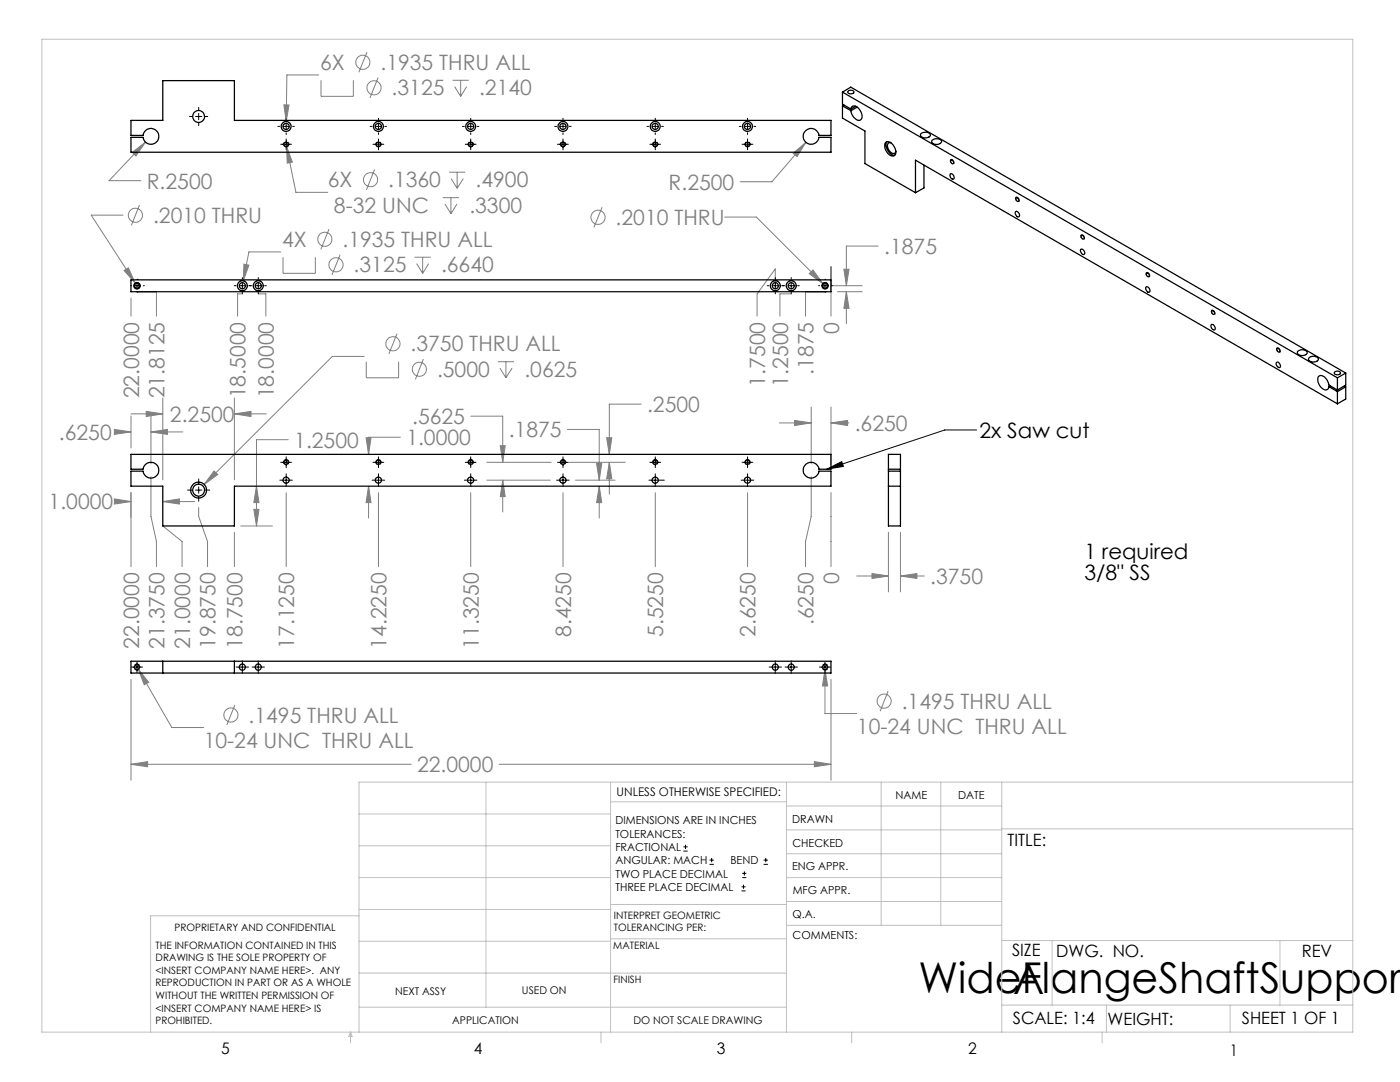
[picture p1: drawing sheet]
<svg xmlns="http://www.w3.org/2000/svg" width="279mm" height="216mm" viewBox="0 0 279 216" stroke-linecap="round" stroke-linejoin="round" font-family="sans-serif">
<g fill="none" stroke="#808080" stroke-width=".2">
<path d="M63.6 15h-6.3l-.2 9.2M64.1 16v3.2h6.4v-3.2M73.2 10.4l-1.6 4M75.5 15.5l-1.7 4M90.3 16h3.3M90.7 17.3l1.2 1.9M91.9 16v3.2M93.1 17.3l-1.2 1.9M26.4 30.4l2.6-2-1.9 2.7zM29 28.4l-7.2 7.7h6.3M56.7 20.9l1 .1-.6 3.2zM57.2 29.2l1.9 9.2h6.3"/>
<path d="M57.2 29.2l1.1 3.1-1 .3zM74.8 33.8l-1.7 4.1M88.4 39.4h3.2M89.6 34.4h3.3M90 39.4v3.3M90 35.6l1.2 2M91.2 34.4v3.2M92.5 35.6l-1.3 2M158.3 30.6l2.5-2.2-1.7 2.9zM160.8 28.4l-6.7 7.9h-6.4M24.6 42.9h-6.4l8.8 13.6M24.8 54l.8-.6 1.4 3.1z"/>
<path d="M26.1 59.5v3.6M27.3 58.3h3.9v4.8M27.8 40.9l-1.6 4.1M48.4 58.6h-1v4.5M48.7 52.7l1 .2-1.2 3.2zM51.5 58.6h1.6v4.5M56 50.3h-6.3l-1.2 5.8M56.5 51.3v3.2h6.4v-3.2M65.7 45.7l-1.7 4.1M67.9 50.8l-1.6 4.1M82.7 51.3h3.3M83.1 52.6l1.2 1.9"/>
<path d="M84.3 51.3v3.2M85.5 52.6l-1.2 1.9M88.8 40.7l1.2 2M91.2 40.7l-1.2 2M120.2 41.3l-1.7 4.1M144.6 43.3h6.4l13.2 13.3M154.7 57.4v-3.7l-3.6 4.9v4.5M157.9 58.6h-2.3v4.5M162.2 53.9l2 2.7-2.7-2zM164.6 58.3h-3.8v4.8M165.8 53.2v9.9M165.9 57h6.2"/>
<path d="M167.1 58.2h5M168.4 53.7h1l-.5 3.3zM168.9 58.2v6.4M168.9 58.2l.5 3.3h-1zM175.3 49.1h-6.4v7.9M32.5 79.4v16.3M46.8 79.4v16.3M72.7 71.1h-6.4l-25.6 25.6M73.1 72.2v3.2h6.5v-3.2M79.2 66.6l-1.6 4M84.5 71.6l-1.6 4.1M99.4 72.2h3.2"/>
<path d="M99.8 73.4l1.2 2M101 72.2v3.2M102.2 73.4l-1.2 2M22.8 85.7l3.3 .5-3.3 .5zM22.8 99.6l3.3 .5-3.3 .5zM23.5 86.2h2.6M26.1 83v6.4M26.1 82.6h6.4M26.1 98.3v14.8M29.2 82.1l3.3 .5-3.3 .5zM30.1 95.1v7.9l1.1 5.1v5M30.1 83v9.6"/>
<path d="M30.1 86.2h6.4M30.1 86.2l3.3-.5v1zM42.7 94l.8 .7-2.8 2zM46.8 82.6h6.3M46.8 82.6l3.3-.5v1zM51.2 97l.5 3.3h-1zM57.1 98.3v14.8M57.5 87.7h-6.3v17.3M73.1 87.3h.9l-.4 3.4zM73.6 97v6.4M73.6 97l.4 3.3h-.9zM75.5 98.3v14.8"/>
<path d="M79.9 87.2h-6.3v3.5M93.9 98.3v14.8M94 83h6.3v9.3M97.2 95.8h12.6M97.2 92.3h12.8M99.8 88.9h1l-.5 3.4zM100.3 95.8v6.4M100.3 95.8l.5 3.3h-1zM112.4 98.3v14.8M113.2 85.7h6.4v10.1M113.6 92.3h11.2M114.9 95.8h7.9"/>
<path d="M119.1 92.5h1l-.5 3.3zM119.6 97l.5 3.3h-1zM119.6 97v6.4M121.1 87.3h1l-.5 3.4zM121.6 92.3v6.3M121.6 92.3l.5 3.2h-1zM128 80.6h-6.4v10.1M130.8 98.3v14.8M149.2 98.3v14.8M155.5 84.4h6.4M158.6 83.9l3.3 .5-3.3 .5zM161.9 95.1v7.9l-1.1 5.1v5"/>
<path d="M161.9 81.2v11.4M165.8 81.2v11.5M165.8 84.4h3.6M165.8 98.3v14.8M165.8 84.4l3.4-.5v1zM23.8 100.1h2.3M32.5 100.1h6.3M32.5 105l3.8 3.1v5M32.5 100.1l3.3-.5v1zM39.7 101.3v1.7l1.7 5.1v5M46.8 106.2v6.9M48 105h6.4"/>
<path d="M50.7 101.6h1l-.5 3.4zM171 114.9h6.3M174 114.4l3.3 .5-3.3 .5zM177.3 106.2v11.9M179.7 114.9l3.3-.5v1zM179.7 106.2v11.9M179.7 114.9h4.8M26.1 135.6v20.1M27.6 133.5l6.7 11.7h6.3M27.6 133.5l2.1 2.6-.9 .5zM164.6 133.6v8.8h6.4M164.6 133.6l.6 3.3h-1.1z"/>
<path d="M165.8 135.6v20.1M177.2 137.9l-1.6 4M26.1 152.5h56M26.1 152.5l3.4-.5v1zM46.9 140.7l-1.6 4M99.6 152.5h66.2M162.5 152l3.3 .5-3.3 .5z"/>
<circle cx="72.4" cy="12.4" r="1.41"/>
<circle cx="74.6" cy="17.5" r="1.42"/>
<circle cx="73.9" cy="35.9" r="1.41"/>
<circle cx="27" cy="42.9" r="1.41"/>
<circle cx="64.8" cy="47.7" r="1.41"/>
<circle cx="67.1" cy="52.8" r="1.42"/>
<circle cx="119.3" cy="43.4" r="1.41"/>
<circle cx="78.4" cy="68.6" r="1.41"/>
<circle cx="83.7" cy="73.7" r="1.41"/>
<circle cx="176.4" cy="139.9" r="1.42"/>
<circle cx="46.1" cy="142.7" r="1.4"/>
</g>
<g fill="none" stroke="#000" stroke-width=".2">
<path d="M37.8 23.2h.6M39 23.2h1.3M39.7 21.4v.6M39.7 22.6v1.3M39.7 24.5v.6M40.9 23.2h.6M55.5 25.2h.3M56 28.8h2.2M56.5 25.2h1.2M57.1 23.6v.4M57.1 24.6v1.3M57.1 26.5v.3"/>
<path d="M57.1 27.7v2.2M58.4 25.2h.3M73.9 25.2h.4M74.4 28.8h2.2M74.9 25.2h1.3M75.5 23.6v.4M75.5 24.6v1.3M75.5 26.5v.3M75.5 27.7v2.2M76.8 25.2h.4M92.3 25.2h.4M92.9 28.8h2.1"/>
<path d="M93.3 25.2h1.3M93.9 23.6v.4M93.9 24.6v1.3M93.9 26.5v.3M93.9 27.7v2.2M95.2 25.2h.4M110.7 25.2h.4M111.3 28.8h2.1M111.7 25.2h1.3M112.4 23.6v.4M112.4 24.6v1.3M112.4 26.5v.3"/>
<path d="M112.4 27.7v2.2M113.6 25.2h.4M129.1 25.2h.4M129.7 28.8h2.1M130.1 25.2h1.3M130.8 23.6v.4M130.8 24.6v1.3M130.8 26.5v.3M130.8 27.7v2.2M132 25.2h.4M147.5 25.2h.4M148.1 28.8h2.1"/>
<path d="M148.6 25.2h1.2M149.2 23.6v.4M149.2 24.6v1.3M149.2 26.5v.3M149.2 27.7v2.2M150.5 25.2h.3M26.1 57h.1M26.7 57h1.3M27.3 55.7h.1M27.3 58.3h.1M27.3 56.4v1.2M28.6 57h.1"/>
<path d="M46.7 57h.4M47.7 57h1.3M48.4 55.4v.3M48.4 56.4v1.2M48.4 58.3v.3M49.6 57h.7M50.9 57h1.3M51.5 55.4v.3M51.5 56.4v1.2M51.5 58.3v.3M52.8 57h.4M153.1 57h.4"/>
<path d="M154.1 57h1.3M154.7 55.4v.3M154.7 56.4v1.2M154.7 58.3v.3M156 57h.6M157.3 57h1.2M157.9 55.4v.3M157.9 56.4v1.2M157.9 58.3v.3M159.2 57h.3M163.4 57h.1M164 57h1.3"/>
<path d="M164.6 55.7h.1M164.6 58.3h.1M164.6 56.4v1.2M165.9 57h.1M37.4 97.8h1M39 97.8h1.3M39.7 95.6v.9M39.7 97.2v1.2M39.7 99.1v.9M40.9 97.8h1M55.8 95.8h2.5M56 92.3h2.2"/>
<path d="M57.1 91.2v2.1M57.1 94.5v2.5M74.3 95.8h2.5M74.4 92.3h2.2M75.5 91.2v2.1M75.5 94.5v2.5M92.7 95.8h2.5M92.9 92.3h2.1M93.9 91.2v2.1M93.9 94.5v2.5M111.1 95.8h2.5M111.3 92.3h2.1"/>
<path d="M112.4 91.2v2.1M112.4 94.5v2.5M129.5 95.8h3.1M129.7 92.3h2.1M130.8 91.2v2.1M130.8 94.5v2.5M147.9 95.8h2.5M148.1 92.3h2.1M149.2 91.2v2.1M149.2 94.5v2.5M165 93.6l3-1.5 .3 1zM194.9 85.8h-6.3l-23.6 7.8"/>
<path d="M26.2 133.1h2.2M27.3 132v2.2M47.1 133.1h2.5M48.4 131.9v2.5M50.3 133.1h2.5M51.5 131.9v2.5M153.5 133.1h2.5M154.7 131.9v2.5M156.7 133.1h2.4M157.9 131.9v2.5M163.5 133.1h2.3M164.6 132v2.2"/>
<path d="M136.4 169.8h.8M136.4 169h.8M136.8 168.6v.8M141.6 172.5h.9M141.6 171.6h.9M142 171.2v.8M148 177.8h.8M148 177h.8M148.1 175.1h.8M148.1 174.3h.8M148.4 176.5v.8M148.6 173.9v.8"/>
<path d="M152.4 172.5h.8M152.4 171.6h.8M152.8 171.2v.8"/>
</g>
<path d="M27.4 56.4a.6 .6 0 0 1 .5 .9 .6 .6 0 0 1-1 .1 .6 .6 0 0 1 .3-1h.2M164.7 56.4a.6 .6 0 0 1 .5 .9 .6 .6 0 0 1-1 .1 .6 .6 0 0 1 .4-1h.1M27.4 133.7a.6 .6 0 0 0 .5-.9 .6 .6 0 0 0-1-.1 .6 .6 0 0 0 .3 1h.2M164.7 133.7a.6 .6 0 0 0 .5-.9 .6 .6 0 0 0-1-.1 .6 .6 0 0 0 .4 1h.1" fill="none" stroke="#000" stroke-width=".2" stroke-dasharray="1.3 .6" stroke-dashoffset=".6" stroke-linecap="butt"/>
<path d="M57.1 29.3a.52 .52 0 0 0 .5-.7 .52 .52 0 0 0-.9-.1 .52 .52 0 0 0 .3 .8h.1M75.5 29.3a.52 .52 0 0 0 .5-.7 .52 .52 0 0 0-.9-.1 .52 .52 0 0 0 .3 .8h.1M93.9 29.3a.52 .52 0 0 0 .5-.7 .52 .52 0 0 0-.9-.1 .52 .52 0 0 0 .3 .8h.1M112.4 29.3a.52 .52 0 0 0 .4-.7 .52 .52 0 0 0-.9-.1 .52 .52 0 0 0 .4 .8h.1M130.8 29.3a.52 .52 0 0 0 .4-.7 .52 .52 0 0 0-.8-.1 .52 .52 0 0 0 .3 .8h.1M149.2 29.3a.52 .52 0 0 0 .5-.7 .52 .52 0 0 0-.9-.1 .52 .52 0 0 0 .3 .8h.1M57.1 91.7a.52 .52 0 0 1 .5 .8 .52 .52 0 0 1-.9 0 .52 .52 0 0 1 .3-.8h.1M75.5 91.7a.52 .52 0 0 1 .5 .8 .52 .52 0 0 1-.9 0 .52 .52 0 0 1 .3-.8h.1M93.9 91.7a.52 .52 0 0 1 .5 .8 .52 .52 0 0 1-.9 0 .52 .52 0 0 1 .3-.8h.1M112.4 91.7a.52 .52 0 0 1 .4 .8 .52 .52 0 0 1-.9 0 .52 .52 0 0 1 .4-.8h.1M130.8 91.7a.52 .52 0 0 1 .4 .8 .52 .52 0 0 1-.8 0 .52 .52 0 0 1 .3-.8h.1M149.2 91.7a.52 .52 0 0 1 .5 .8 .52 .52 0 0 1-.9 0 .52 .52 0 0 1 .3-.8h.1" fill="none" stroke="#000" stroke-width=".2" stroke-dasharray="1.3 .6" stroke-linecap="butt"/>
<path d="M190 31.9l.3 .2a.35 .35 0 0 1 0 .6 .35 .35 0 0 1-.5-.3l-.1-.3a.22 .22 0 0 1 .1-.3 .22 .22 0 0 1 .2 .1M203 39.4l.3 .2a.35 .35 0 0 1 0 .6 .35 .35 0 0 1-.5-.3l-.1-.3a.22 .22 0 0 1 .1-.3 .22 .22 0 0 1 .2 .1M216.1 46.9l.2 .3a.35 .35 0 0 1 0 .6 .35 .35 0 0 1-.5-.3l-.1-.4a.22 .22 0 0 1 .1-.2 .22 .22 0 0 1 .3 0M229.1 54.4l.3 .3a.35 .35 0 0 1 0 .6 .35 .35 0 0 1-.6-.3l-.1-.4a.22 .22 0 0 1 .1-.2 .22 .22 0 0 1 .3 0M242.1 61.9l.3 .3a.35 .35 0 0 1 0 .6 .35 .35 0 0 1-.5-.3l-.2-.4a.22 .22 0 0 1 .2-.2 .22 .22 0 0 1 .2 0M255.1 69.4l.3 .3a.35 .35 0 0 1 0 .6 .35 .35 0 0 1-.5-.3l-.1-.3a.22 .22 0 0 1 .1-.3 .22 .22 0 0 1 .2 0" fill="none" stroke="#000" stroke-width=".2" stroke-dasharray="1.3 .6" stroke-dashoffset=".3" stroke-linecap="butt"/>
<g fill="none" stroke="#c0c0c0" stroke-width=".2">
<path d="M8.4 7.8h261.6v198.2h-261.6zM97 156.1v44.9M121.8 156.1v49.9M121.8 160h35.2M157 156.1v49.9M175.9 156.1v28.5M187.7 156.1v28.5M199.9 156.1v49.9M270 156.1h-198.4v49.9M71.6 175.1h50.2M71.6 168.8h50.2M71.6 162.4h50.2"/>
<path d="M157 170.4h42.9M157 165.6h42.9M157 160.8h42.9M157 175.1h42.9M157 179.9h42.9M199.9 165.4h70.1M71.6 194.2h85.4M71.6 187.8h50.2M71.6 181.5h50.2M71.6 182.7h-41.5v23.3M121.8 187.3h35.2M121.8 180.5h35.2"/>
<path d="M157 184.6h42.9M199.9 187.7h70.1M210 187.7v12.9M255.4 187.7v12.9M70 206v2.1M70 206l.3 .8h-.7zM71.6 201h85.4M119.9 206v2.1M170 206v2.1M199.9 200.6h70.1M220 206v2.1M220.8 200.6v5.4"/>
<path d="M245.5 200.6v5.4"/>
</g>
<path d="M51.2 97l.5 3.3h-1zM50.7 101.6h1l-.5 3.4zM73.6 97l.4 3.3h-.9zM73.1 87.3h.9l-.4 3.4zM165.8 84.4l3.4-.5v1zM158.6 83.9l3.3 .5-3.3 .5zM30.1 86.2l3.3-.5v1zM22.8 85.7l3.3 .5-3.3 .5zM32.5 100.1l3.3-.5v1zM22.8 99.6l3.3 .5-3.3 .5zM100.3 95.8l.5 3.3h-1zM99.8 88.9h1l-.5 3.4zM42.7 94l-2 2.7 2.8-2zM119.6 97l.5 3.3h-1zM119.1 92.5h1l-.5 3.3zM121.6 92.3l.5 3.2h-1zM121.1 87.3h1l-.5 3.4zM29.2 82.1l3.3 .5-3.3 .5zM46.8 82.6l3.3-.5v1zM24.8 54l2.2 2.5-1.4-3.1zM48.7 52.7l-.2 3.4 1.2-3.2zM162.2 53.9l-.7 .7 2.7 2zM168.4 53.7h1l-.5 3.3zM168.9 58.2l.5 3.3h-1zM164.6 133.6l-.5 3.3h1.1zM27.6 133.5l1.2 3.1 .9-.5zM26.1 152.5l3.4-.5v1zM162.5 152l3.3 .5-3.3 .5zM179.7 114.9l3.3-.5v1zM174 114.4l3.3 .5-3.3 .5zM56.7 20.9l.4 3.3 .6-3.2zM57.2 29.2l.1 3.4 1-.3zM26.4 30.4l.7 .7 1.9-2.7zM158.3 30.6l.8 .7 1.7-2.9z" fill="#808080"/>
<path d="M165 93.6l3-1.5 .3 1z" fill="#000"/>
<g fill="none" stroke="#000" stroke-width=".25">
<path d="M32.5 16.1h14.3v7.9h119v3h-2.4a1.58 1.58 0 0 0-2.4-1.1 1.58 1.58 0 0 0 0 2.7 1.58 1.58 0 0 0 2.4-1.2h2.4v3h-139.7v-3h2.4a1.58 1.58 0 0 0 2.5 1.2 1.58 1.58 0 0 0 0-2.7 1.58 1.58 0 0 0-2.5 1.1h-2.4v-3h6.4zM168.1 18.4v2.4l1.7 1M168.1 18.4l98.8 57M168.1 18.4l1.7-1 98.8 57M169.2 18.2a.64 .64 0 0 1 .7-.2 .64 .64 0 0 1 .5 .5l-.4 .2h-.5l-.3-.2zM168.1 21.1v2.5l4.5 2.5v6.5l10.1 5.9M168.1 21.1l1.7 1M168.4 21l-.3 .1M169.8 21.8a.72 .72 0 0 1 .6-.7 .72 .72 0 0 1 .8 .4 1.93 1.93 0 0 1 .6 2.3 1.34 1.34 0 0 1-1.8-1l-.2-.7M170.8 21.2l-1 .6M171.1 21.4l-1.3 .7M176.7 28.4a1.34 1.34 0 0 1 1.9 1.1l.1 .3a.82 .82 0 0 1-.2 1.2 .82 .82 0 0 1-1.1-.2 1.93 1.93 0 0 1-.7-2.4z"/>
<path d="M177 28.3a2 2 0 0 0 1.6 2.7M177.8 28.5h-.1a.69 .69 0 0 0-.6 .4 .69 .69 0 0 0 .2 .8l.7 .9a.49 .49 0 0 0 .8-.4M182.7 38.5v-6.5l84.2 48.6M183.9 26.6a1.29 1.29 0 0 1 1.8 .3 1.15 1.15 0 0 1-1.9 .4 .43 .43 0 0 1 .1-.7zM184.4 32.9v4.6l-1.7 1M186 28a1.33 1.33 0 0 1 1.9 .2 1.09 1.09 0 0 1-1 .6 1.09 1.09 0 0 1-1-.6zM189.7 34.7a.63 .63 0 0 1 .6 .3 .63 .63 0 0 1-.1 .8l-.5-.4-.1-.4zM189.8 31.9a.44 .44 0 0 1 .4 .3 .44 .44 0 0 1-.1 .5l-.4-.4zM202.7 39.5a.42 .42 0 0 1 .5 .2 .42 .42 0 0 1 0 .5l-.4-.3zM26.1 55.8h139.7v2.4h-139.7zM202.6 42.3l.1-.1a.71 .71 0 0 1 .6 1.1 .72 .72 0 0 1-.7-1zM215.7 49.8a.62 .62 0 0 1 .7 .2 .62 .62 0 0 1 0 .8 .72 .72 0 0 1-.7-1z"/>
<path d="M215.8 47a.46 .46 0 0 1 .5 .2 .46 .46 0 0 1-.1 .5l-.4-.4zM228.7 57.3a.63 .63 0 0 1 .7 .3 .63 .63 0 0 1 0 .7l-.5-.2-.2-.4zM228.8 54.5a.45 .45 0 0 1 .5 .2 .45 .45 0 0 1-.1 .5l-.4-.4zM241.8 64.7a.74 .74 0 0 1 .6 1.1 .72 .72 0 0 1-.6-1.1zM241.9 62a.45 .45 0 0 1 .4 .2 .45 .45 0 0 1-.1 .6l-.3-.3zM254.7 72.4a.61 .61 0 0 1 .7 .2 .61 .61 0 0 1 0 .7h-.3l-.3-.3zM254.9 69.5a.44 .44 0 0 1 .5 .3 .44 .44 0 0 1-.2 .5l-.4-.5zM258.9 70.2a1.26 1.26 0 0 1 2 .1 1.09 1.09 0 0 1-1 .7 1.09 1.09 0 0 1-1-.7zM261.3 71.3a1.24 1.24 0 0 1 1.8 .3 1.11 1.11 0 0 1-2 0zM265.2 77.2a.74 .74 0 0 1-.6 .6 .74 .74 0 0 1-.8-.3 1.91 1.91 0 0 1-.6-2.4 1.34 1.34 0 0 1 1.8 1.1l.2 .6 1.7 1M265.2 77.2l1.7 .9M265.5 77l-.3 .2"/>
<path d="M266.5 74.2l.4-.2a.53 .53 0 0 1 .6 .4 .75 .75 0 0 1-1.2 0zM266.9 75.4v2.4M266.9 78.1v2.5M268.3 77l.3 .2M268.6 74.4l-1.7 1M268.6 74.4v2.4l-1.7 1M268.6 77.2v2.4l-1.7 1M268.6 77.2l-1.7 .9M26.1 90.7h139.7v2.9h-2.4a1.58 1.58 0 0 0-2.4-1.1 1.58 1.58 0 0 0 0 2.7 1.58 1.58 0 0 0 2.4-1.2h2.4v3h-119v8h-14.3v-8h-6.4v-3h2.4a1.58 1.58 0 0 0 2.5 1.2 1.58 1.58 0 0 0 0-2.7 1.58 1.58 0 0 0-2.5 1.1h-2.4zM177.3 93.6v.4M177.3 94h2.4M177.3 93.6h2.4"/>
<path d="M177.3 93.6v-2.9h2.4v2.9M177.3 97h2.4M177.3 94v11h2.4v-11M179.7 93.6v.4M26.1 131.9h139.7v2.4h-139.7zM32.5 131.9v2.4M46.8 131.9v2.4"/>
<circle cx="39.6" cy="23.3" r="1.19"/>
<circle cx="57.1" cy="25.2" r=".61"/>
<circle cx="57.1" cy="28.8" r=".43"/>
<circle cx="57.1" cy="25.2" r=".99"/>
<circle cx="75.5" cy="25.2" r=".61"/>
<circle cx="75.5" cy="28.8" r=".43"/>
<circle cx="75.5" cy="25.2" r=".99"/>
<circle cx="93.9" cy="25.2" r=".61"/>
<circle cx="93.9" cy="28.8" r=".43"/>
<circle cx="93.9" cy="25.2" r=".99"/>
<circle cx="112.3" cy="25.2" r=".61"/>
<circle cx="112.3" cy="28.8" r=".43"/>
<circle cx="112.3" cy="25.2" r=".99"/>
<circle cx="130.7" cy="25.2" r=".61"/>
<circle cx="130.8" cy="28.8" r=".43"/>
<circle cx="130.8" cy="25.2" r=".99"/>
<circle cx="149.2" cy="25.2" r=".61"/>
<circle cx="149.2" cy="28.8" r=".43"/>
<circle cx="149.2" cy="25.2" r=".99"/>
<circle cx="27.3" cy="57" r=".47"/>
<circle cx="27.3" cy="57" r=".63"/>
<circle cx="48.4" cy="57" r=".61"/>
<circle cx="48.4" cy="57" r=".99"/>
<circle cx="51.5" cy="57" r=".61"/>
<circle cx="51.5" cy="57" r=".99"/>
<circle cx="154.7" cy="57" r=".61"/>
<circle cx="154.7" cy="57" r=".99"/>
<circle cx="157.9" cy="57" r=".61"/>
<circle cx="157.9" cy="57" r=".99"/>
<circle cx="164.7" cy="57" r=".63"/>
<circle cx="164.7" cy="57" r=".48"/>
<circle cx="39.6" cy="97.8" r="1.6"/>
<circle cx="39.6" cy="97.8" r="1.19"/>
<circle cx="57.1" cy="95.8" r=".61"/>
<circle cx="57.1" cy="92.2" r=".43"/>
<circle cx="75.5" cy="95.8" r=".61"/>
<circle cx="75.5" cy="92.2" r=".43"/>
<circle cx="93.9" cy="95.8" r=".61"/>
<circle cx="93.9" cy="92.2" r=".43"/>
<circle cx="112.3" cy="95.8" r=".61"/>
<circle cx="112.3" cy="92.2" r=".43"/>
<circle cx="130.7" cy="95.8" r=".61"/>
<circle cx="130.8" cy="92.2" r=".43"/>
<circle cx="149.2" cy="95.8" r=".61"/>
<circle cx="149.2" cy="92.2" r=".43"/>
<circle cx="27.3" cy="133.1" r=".47"/>
<circle cx="48.4" cy="133.1" r=".61"/>
<circle cx="51.5" cy="133.1" r=".61"/>
<circle cx="154.7" cy="133.1" r=".61"/>
<circle cx="157.9" cy="133.1" r=".61"/>
<circle cx="164.7" cy="133.1" r=".48"/>
</g>
<g font-size="8.5">
<text x="183.3" y="198.1">WideFlangeShaftSupport</text>
<text x="202.2" y="198.3">A</text>
</g>
<g font-size="4.2" fill="#808080">
<text x="63.9" y="14">6X</text>
<text x="75.9" y="14">.1935 THRU ALL</text>
<text x="78.2" y="19.1">.3125</text>
<text x="95.6" y="19.1">.2140</text>
<text x="29.3" y="37.6">R.2500</text>
<text x="65.4" y="37.4">6X</text>
<text x="77.5" y="37.4">.1360</text>
<text x="94.9" y="37.4">.4900</text>
<text x="133.4" y="37.8">R.2500</text>
<text x="30.5" y="44.5">.2010 THRU</text>
<text x="66.7" y="42.5">8-32 UNC</text>
<text x="93.7" y="42.5">.3300</text>
<text x="122.9" y="44.9">.2010 THRU</text>
<text x="56.3" y="49.3">4X</text>
<text x="68.3" y="49.3">.1935 THRU ALL</text>
<text x="176.5" y="50.7">.1875</text>
<text x="70.6" y="54.4">.3125</text>
<text x="88" y="54.4">.6640</text>
<text x="81.9" y="70.1">.3750 THRU ALL</text>
<text x="167.5" y="66.6" transform="rotate(-90 167.5 66.6)">0</text>
<text x="87.2" y="75.2">.5000</text>
<text x="104.7" y="75.2">.0625</text>
<text x="152.7" y="77.1" transform="rotate(-90 152.7 77.1)">1.7500</text>
<text x="157.3" y="77.1" transform="rotate(-90 157.3 77.1)">1.2500</text>
<text x="162.4" y="74.8" transform="rotate(-90 162.4 74.8)">.1875</text>
<text x="27.8" y="79.5" transform="rotate(-90 27.8 79.5)">22.0000</text>
<text x="32.9" y="79.5" transform="rotate(-90 32.9 79.5)">21.8125</text>
<text x="49" y="79.5" transform="rotate(-90 49 79.5)">18.5000</text>
<text x="54.7" y="79.5" transform="rotate(-90 54.7 79.5)">18.0000</text>
<text x="129.1" y="82.2">.2500</text>
<text x="11.8" y="87.8">.6250</text>
<text x="33.9" y="84.2">2.2500</text>
<text x="58.7" y="89.3">1.2500</text>
<text x="81.1" y="88.8">1.0000</text>
<text x="82.3" y="84.6">.5625</text>
<text x="101.5" y="87.3">.1875</text>
<text x="170.6" y="86">.6250</text>
<text x="9.7" y="101.7">1.0000</text>
<text x="167.5" y="116.6" transform="rotate(-90 167.5 116.6)">0</text>
<text x="185.7" y="116.5">.3750</text>
<text x="162.4" y="124.8" transform="rotate(-90 162.4 124.8)">.6250</text>
<text x="27.8" y="129.5" transform="rotate(-90 27.8 129.5)">22.0000</text>
<text x="32.8" y="129.5" transform="rotate(-90 32.8 129.5)">21.3750</text>
<text x="37.9" y="129.5" transform="rotate(-90 37.9 129.5)">21.0000</text>
<text x="43" y="129.5" transform="rotate(-90 43 129.5)">19.8750</text>
<text x="48.4" y="129.5" transform="rotate(-90 48.4 129.5)">18.7500</text>
<text x="58.7" y="129.5" transform="rotate(-90 58.7 129.5)">17.1250</text>
<text x="77.1" y="129.5" transform="rotate(-90 77.1 129.5)">14.2250</text>
<text x="95.5" y="129.5" transform="rotate(-90 95.5 129.5)">11.3250</text>
<text x="114" y="127.1" transform="rotate(-90 114 127.1)">8.4250</text>
<text x="132.4" y="127.1" transform="rotate(-90 132.4 127.1)">5.5250</text>
<text x="150.8" y="127.1" transform="rotate(-90 150.8 127.1)">2.6250</text>
<text x="180" y="141.4">.1495 THRU ALL</text>
<text x="40.7" y="149.3">10-24 UNC THRU ALL</text>
<text x="49.6" y="144.2">.1495 THRU ALL</text>
<text x="171" y="146.5">10-24 UNC THRU ALL</text>
<text x="83.2" y="154.1">22.0000</text>
</g>
<g font-size="4.2">
<text x="195.5" y="87.4">2x Saw cut</text>
<text x="216.4" y="111.5">1 required</text>
<text x="216.4" y="115.6">3/8&quot; SS</text>
</g>
<g font-size="3.4">
<text x="201.1" y="168.8">TITLE:</text>
<text x="202" y="190.8">SIZE</text>
<text x="210.8" y="190.9">DWG. NO.</text>
<text x="259.8" y="191">REV</text>
<text x="202.1" y="204.4">SCALE: 1:4</text>
<text x="221" y="204.5">WEIGHT:</text>
<text x="247.8" y="204.4">SHEET 1 OF 1</text>
</g>
<g font-size="3.2">
<text x="44.2" y="210.4">5</text>
<text x="94.6" y="210.3">4</text>
<text x="143.1" y="210.4">3</text>
<text x="193.2" y="210.3">2</text>
<text x="245.4" y="210.6">1</text>
</g>
<text font-size="2.4" x="123.1" y="158.9">UNLESS OTHERWISE SPECIFIED:</text>
<g font-size="2.2">
<text x="178.7" y="159.4">NAME</text>
<text x="191.2" y="159.4">DATE</text>
<text x="122.8" y="164.5">DIMENSIONS ARE IN INCHES</text>
<text x="122.8" y="167.1">TOLERANCES:</text>
<text x="158.1" y="164.2">DRAWN</text>
<text x="122.8" y="169.8">FRACTIONAL</text>
<text x="122.8" y="172.5">ANGULAR: MACH</text>
<text x="145.8" y="172.5">BEND</text>
<text x="158.1" y="173.7">ENG APPR.</text>
<text x="158.2" y="169.1">CHECKED</text>
<text x="122.8" y="175.1">TWO PLACE DECIMAL</text>
<text x="122.8" y="177.8">THREE PLACE DECIMAL</text>
<text x="158.2" y="178.4">MFG APPR.</text>
<text x="158.2" y="183.2">Q.A.</text>
<text x="158.2" y="187.4">COMMENTS:</text>
</g>
<g font-size="2.1">
<text x="78.8" y="198.5">NEXT ASSY</text>
<text x="104.2" y="198.4">USED ON</text>
<text x="90.2" y="204.3">APPLICATION</text>
<text x="126.4" y="204.3">DO NOT SCALE DRAWING</text>
</g>
<g font-size="2">
<text x="34.8" y="185.7">PROPRIETARY AND CONFIDENTIAL</text>
<text x="122.5" y="183.3">INTERPRET GEOMETRIC</text>
<text x="122.5" y="185.9">TOLERANCING PER:</text>
<text x="31.1" y="189.3">THE INFORMATION CONTAINED IN THIS</text>
<text x="31.1" y="191.8">DRAWING IS THE SOLE PROPERTY OF</text>
<text x="122.4" y="189.4">MATERIAL</text>
<text x="31.1" y="194.3">&lt;INSERT COMPANY NAME HERE&gt;. ANY</text>
<text x="31.1" y="196.8">REPRODUCTION IN PART OR AS A WHOLE</text>
<text x="122.4" y="196.2">FINISH</text>
<text x="31.1" y="199.4">WITHOUT THE WRITTEN PERMISSION OF</text>
<text x="31.1" y="201.9">&lt;INSERT COMPANY NAME HERE&gt; IS</text>
<text x="31.1" y="204.4">PROHIBITED.</text>
</g>
</svg>
